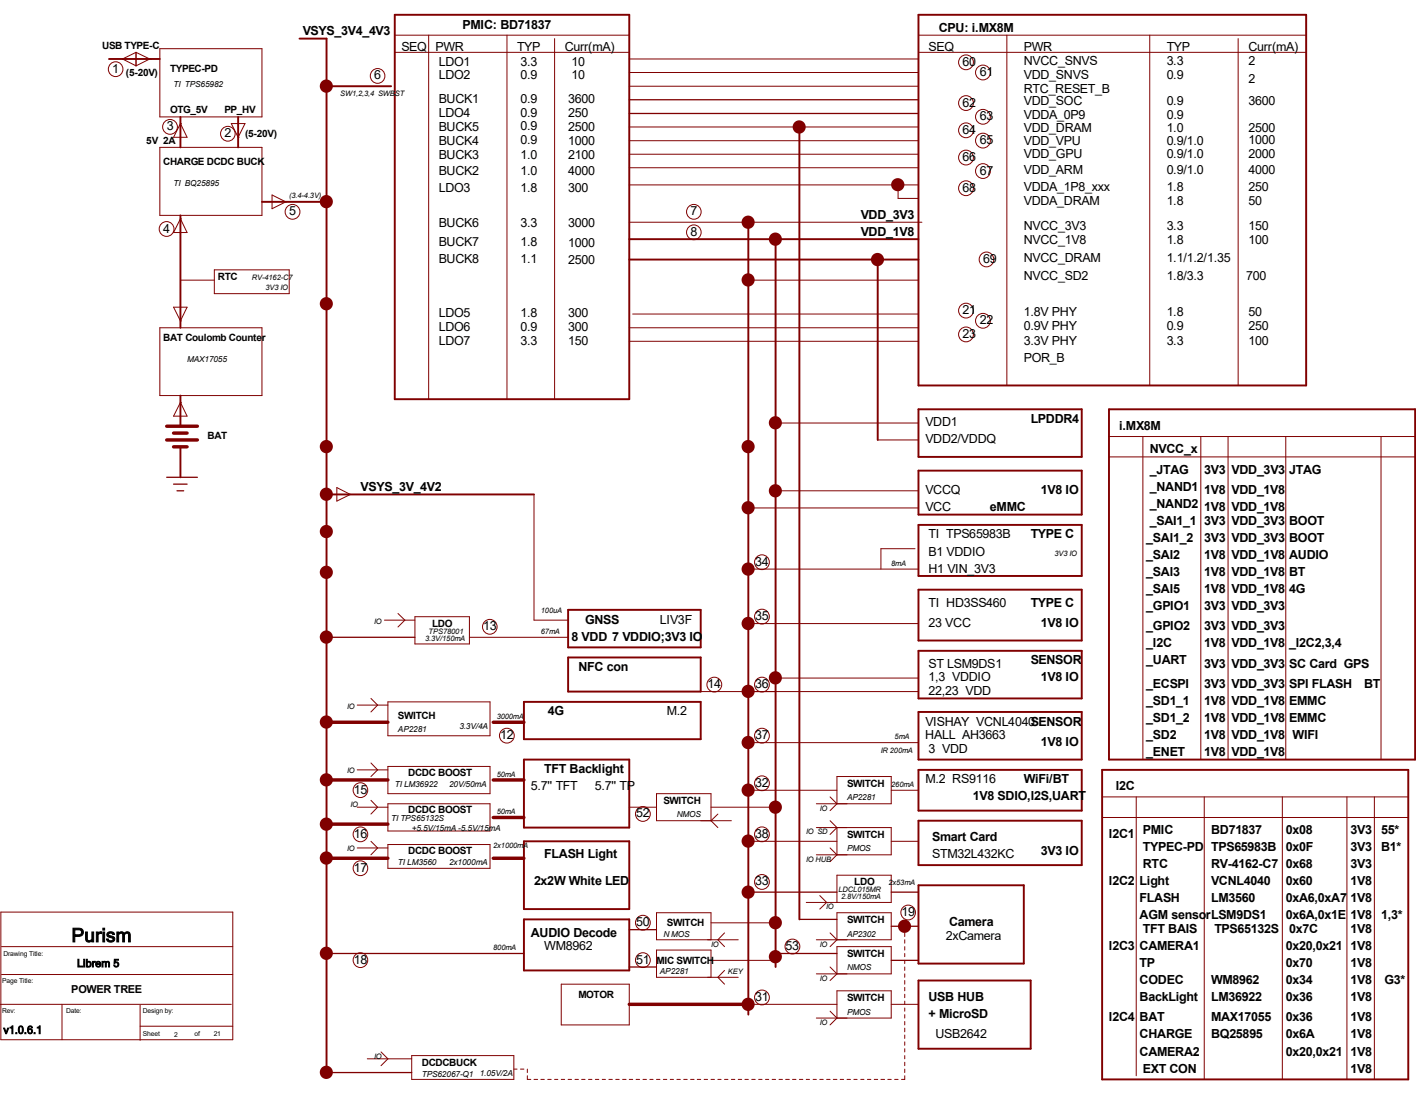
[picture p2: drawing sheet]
<svg xmlns="http://www.w3.org/2000/svg" width="279mm" height="216mm" viewBox="0 0 279 216" stroke-linecap="round" stroke-linejoin="round" font-family="sans-serif">
<g fill="none" stroke="#800000" stroke-width=".2">
<path d="M24.2 11.6h.1M24.2 11.6l2.6 1.4M26.8 10.3l2.7 1.3M26.8 10.3v2.7M26.8 10.3l-2.6 1.3M29.5 11.6h.1M29.5 11.6l-2.7 1.4M31.5 9.6h20.2v13.5h-20.2zM77.9 6.9h46.3M77.9 10.3h46.3M84.6 6.9v71.9M100 6.9v71.9"/>
<path d="M109.4 7.6v71.2M124.2 11.6h57M124.2 14.3h57M124.2 17h57M181.2 6.9h76.5M181.2 10.3h76.5M198.7 6.9v69.2M226.9 6.9v69.2M244.3 7.6v68.5M31.5 29.1h20.2v13.4h-20.2zM35.6 24.4h.1M35.6 24.4l1.3 2.7h-2.7z"/>
<path d="M45.6 24.4h2.7l-1.3 2.7zM47 27.1h.1M53.7 38.5l2.7 1.3-2.7 1.4zM56.4 39.8h.1M124.2 25.1h57M124.2 27.8h57M124.2 36.5h57M124.2 30.4h57M124.2 33.1h57M177.2 36.5v2.7h4M35.6 43.2h.1M35.6 55.3h6.7"/>
<path d="M35.6 43.2l1.3 2.7h-2.7zM42.3 53.3h14.8v4.7h-14.8zM124.2 43.9h57.7M147.7 55.3h33.5M31.5 64.7h20.2v13.4h-20.2zM34.2 60.6h2.7l-1.3 2.7zM35.6 79.4h.1M35.6 63.3h.1M35.6 79.4l1.3 2.7h-2.7zM124.2 64.7h57M124.2 67.4h57M124.8 62h56.4"/>
<path d="M66.5 96.2l2.6 1.4-2.6 1.3zM69.1 97.6h.1M105.4 97.6v24.8h6.7M153 83.5h28.2M153 96.9h28.2M173.2 86.8h8M218.8 86.1h60.4M218.8 90.2h60.4M225.5 86.1v63.8M236.9 86.1v63.8M242.3 86.1v63.8M253.7 86.1v63.8"/>
<path d="M272.5 86.1v63.8M147.7 100.2h33.5M147.7 112.3h33.5M180.6 108.3h-6.8v4M70.5 139.1h6M73.2 137.8l1.3 1.3-1.3 1.4M75.9 122.4h6M76.5 138.5h20.2v6.7h-20.2zM78.5 121.1l1.4 1.3-1.4 1.3M81.9 121.7h10.7v5.4h-10.7zM92.6 125.8h19.5M138.3 136.5h42.9"/>
<path d="M147.7 123.1h33.5M153 133.8h28.2M70.5 151.9h6M70.5 159.3h6M73.2 150.6l1.3 1.3-1.3 1.3M73.2 157.9l1.3 1.4-1.3 1.4M76.5 151.3h20.2v5.3h-20.2zM76.5 158.6h20.2v5.4h-20.2zM124.2 159.3h5.3M140.3 159.3h12.7M147.7 146.6h33.5M147.7 156h17.4"/>
<path d="M161.1 158.6h14.8v-5.4h-10.8v5.4M163.8 157.3l1.3 1.3M165.1 158.6l-1.3 1.4M175.9 156h5.3M217.5 157.3h60.4M224.2 157.3v55M237.6 157.3v55.7M253 157.3v55.7M265.8 157.3v55.7M271.2 157.3v55.7M70.5 167.3h6M73.2 166l1.3 1.3-1.3 1.4"/>
<path d="M76.5 166.7h20.2v4.7h-20.2zM140.3 162v-5.4h-10.8v5.4h14.8M140.3 162l1.3 1.3M141.6 160.7l-1.3 1.3M147.7 166h17.4M159.1 178.1h16.8v-5.4h-10.8v5.4M161.1 163.3h14.8v5.4h-14.8M161.8 176.7l1.3 1.4-1.3 1.3M163.8 167.3l1.3 1.4M163.8 162l1.3 1.3M165.1 163.3v5.4M165.1 168.7l-1.3 1.4"/>
<path d="M165.1 163.3l-1.3 1.4M175.9 166h5.3M217.5 161.3h60.4M0 198.2h45.6M.2 180h45.7v25.2h-45.7zM.3 192.3h45.6M.3 186.8h45.6M12.2 198.2v7M27.6 198.4v6.9M110.7 194.2h13.5v8.1h-13.5zM140.3 185.5v-5.4h-10.8v5.4h16.2M140.3 192.9v-5.4h-10.8v5.4h16.2"/>
<path d="M140.3 182.1h12.7M140.3 189.5h12.7M143 184.1l-1.4 1.4 1.4 1.3M143 191.5l-1.4 1.4 1.4 1.3M147.7 198.2h17.4M161.1 192.2h14.8v-5.4h-10.8v5.4M161.1 185.5h14.8v-5.4h-10.8v5.4M163.8 184.1l1.3 1.4M163.8 199.6l1.3 1.3M163.8 190.8l1.3 1.4M165.1 185.5l-1.3 1.3M165.1 192.2l-1.3 1.3"/>
<path d="M175.9 198.2h5.3M178.5 182.8v.7M178.5 184.1v.7M178.5 185.5v.6M178.5 186.8v.7M178.5 188.2v.6M178.5 189.5v.7M178.5 190.8v.7M178.5 192.2v.7M178.5 193.5v.7M178.5 194.9v.6M178.5 196.2v.7"/>
<path d="M178.5 197.6v.6M178.5 198.9v.7M27.6 202.5h18.3M72.5 209h8.7M75.2 207.6l1.3 1.4-1.3 1.3M81.2 208.3h20.2v4.7h-20.2zM101.4 211h.6M102.7 211h.7M104.1 211v.7M104.1 212.3v.7h.6M105.4 213h.7M106.7 213h.7"/>
<path d="M108.1 213h.7M109.4 213h.7M110.7 213h.7M112.1 213h.7M113.5 213h.6M114.8 213h.6M116.1 213h.7M117.5 213h.7M118.8 213h.7M120.1 213h.7M121.5 213h.7M122.9 213h.6"/>
<path d="M124.2 213h.6M125.5 213h.7M126.9 213h.7M128.2 213h.7M129.5 213h.7M130.9 213h.7M132.2 213h.7M133.6 213h.6M134.9 213h.7M136.3 213h.6M137.6 213h.7M138.9 213h.7"/>
<path d="M140.3 213h.7M141.6 213h.7M143 213h.6M144.3 213h.7M145.7 213h.6M147 213h.7M148.3 213h.7M149.7 213h.7M151 213h.7M152.4 213h.6M153.7 213h.7M155 213h.7"/>
<path d="M156.4 213h.7M157.7 213h.7M159.1 213h.6M160.4 213h.7M161.1 200.9h14.8v-5.4h-10.8v5.4M161.8 213h.6M163.1 213h.7M164.4 213h.7M165.1 200.9l-1.3 1.4M165.8 213h.7M167.1 213h.7M168.5 213h.6"/>
<path d="M169.8 213h.7M171.2 213h.6M172.5 213h.7M173.8 213h.7M175.2 213h.7M176.5 213h.7M178.5 212.3v.7h-.6M178.5 200.2v.7M178.5 201.6v.7M178.5 202.9v.7M178.5 204.3v.6M178.5 205.6v.7"/>
<path d="M178.5 207v.6M178.5 208.3v.7M178.5 209.6v.7M178.5 211v.7"/>
<circle cx="22.8" cy="13.6" r="1.45"/>
<circle cx="64.4" cy="17" r=".64"/>
<circle cx="74.5" cy="15" r="1.45"/>
<circle cx="190.6" cy="12.3" r="1.46"/>
<circle cx="194" cy="14.3" r="1.46"/>
<circle cx="33.5" cy="25" r="1.46"/>
<circle cx="44.9" cy="26.4" r="1.45"/>
<circle cx="190.6" cy="25.7" r="1.46"/>
<circle cx="190.6" cy="31.1" r="1.46"/>
<circle cx="190.6" cy="37.1" r="1.46"/>
<circle cx="190.6" cy="20.3" r="1.46"/>
<circle cx="194" cy="27.7" r="1.46"/>
<circle cx="194" cy="23.1" r="1.46"/>
<circle cx="194" cy="33.8" r="1.46"/>
<circle cx="32.9" cy="45.2" r="1.46"/>
<circle cx="57.7" cy="41.8" r="1.46"/>
<circle cx="136.9" cy="41.8" r="1.45"/>
<circle cx="136.9" cy="45.8" r="1.45"/>
<circle cx="194.6" cy="51.2" r="1.45"/>
<circle cx="190.6" cy="61.3" r="1.46"/>
<circle cx="190.6" cy="66" r="1.46"/>
<circle cx="194" cy="63.3" r="1.46"/>
<circle cx="147.6" cy="112.3" r=".64"/>
<circle cx="150.3" cy="111" r="1.46"/>
<circle cx="96.6" cy="123.7" r="1.45"/>
<circle cx="140.9" cy="135.1" r="1.46"/>
<circle cx="147.6" cy="123" r=".64"/>
<circle cx="150.3" cy="135.1" r="1.46"/>
<circle cx="150.3" cy="121.7" r="1.46"/>
<circle cx="71.1" cy="155.9" r="1.45"/>
<circle cx="100" cy="145.2" r="1.46"/>
<circle cx="150.3" cy="154.6" r="1.46"/>
<circle cx="150.3" cy="145.2" r="1.46"/>
<circle cx="71.1" cy="171.3" r="1.45"/>
<circle cx="71.1" cy="164.7" r="1.45"/>
<circle cx="126.9" cy="160.6" r="1.46"/>
<circle cx="150.3" cy="174.1" r="1.46"/>
<circle cx="150.3" cy="164.7" r="1.46"/>
<circle cx="71.1" cy="189.5" r="1.45"/>
<circle cx="126.9" cy="189.5" r="1.46"/>
<circle cx="126.9" cy="182.1" r="1.46"/>
<circle cx="150.3" cy="196.8" r="1.46"/>
<circle cx="156.4" cy="186.8" r="1.46"/>
<circle cx="179.2" cy="180.1" r="1.45"/>
</g>
<g fill="none" stroke="#800000" stroke-width=".38">
<path d="M21.5 11.6h10M59.1 7.6h5.3v204.1M64.4 17h12.8M77.9 2.9h46.3v75.9h-46.3zM181.2 2.9h76.5v73.2h-76.5zM35.6 23.1v6M47 23.1v6M51.7 39.8h12.7M157.7 25.1v156.3M35.6 42.5v22.2M124.2 47.2h57M124.2 51.2h57"/>
<path d="M147.7 43.9v156.3M153 47.2v143.6M173.2 51.9v34.9M35.6 78.1v6M35.6 88.2v6M64.4 97.6h41M181.2 80.8h32.2v9.4h-32.2zM181.2 92.9h32.2v8.7h-32.2zM218.8 80.8h60.4v69.1h-60.4zM181.2 103.6h32.2v10.1h-32.2zM181.2 116.4h32.2v10h-32.2zM103.4 138.5h34.9v7.4h-34.9z"/>
<path d="M112.1 120.4h26.2v7.4h-26.2zM112.1 129.8h26.2v6.7h-26.2zM181.2 128.4h32.2v9.4h-32.2zM103.4 149.9h20.8v13.4h-20.8zM181.2 140.5h32.2v9.4h-32.2zM181.2 151.9h32.2v8.1h-32.2zM217.5 151.9h60.4v61.1h-60.4zM103.4 166h20.8v13.4h-20.8zM181.2 162h32.2v8.7h-32.2zM181.2 174.7h20.8v15.5h-20.8zM103.4 181.4h20.8v10.1h-20.8zM181.2 193.5h22.2v13.5h-22.2z"/>
</g>
<g fill="none" stroke="#800000" stroke-width=".25">
<path d="M124.2 19.7h57M124.2 22.4h57M32.9 94.2h6M34.2 95.5h2.7M34.9 96.9h1.3M64.4 125.8h17.5M147.7 176.1h17.4M175.9 176.1h5.3M64.4 188.2h39M124.2 183.5h5.3M124.2 190.8h5.3M153 188.2h12.1"/>
<path d="M157.7 181.4h7.4M175.9 182.8h5.3M175.9 189.5h5.3M63.8 211.7h17.4"/>
</g>
<g fill="none" stroke="#800000" stroke-width=".68">
<path d="M32.9 84.1h6M32.9 86.8h6M34.2 85.5h2.7M34.2 88.2h2.7M64.4 142.5h12.1M64.4 153.9h12.1M97.3 142.5h6.1M97.3 153.9h6.1M64.4 169.4h12.1M64.4 162.6h12.1M97.3 169.4h6.1M97.3 161.3h6.1"/>
<path d="M124.2 198.2h23.5"/>
</g>
<g fill="none" stroke="#800000" stroke-width="1.3">
<circle cx="64.4" cy="17" r=".64"/>
<circle cx="64.4" cy="39.8" r=".64"/>
<circle cx="157.7" cy="25.1" r=".64"/>
<circle cx="177.2" cy="36.5" r=".65"/>
<circle cx="64.4" cy="59.9" r=".64"/>
<circle cx="147.6" cy="55.2" r=".64"/>
<circle cx="147.6" cy="43.9" r=".64"/>
<circle cx="153" cy="47.2" r=".64"/>
<circle cx="173.1" cy="51.2" r=".64"/>
<circle cx="64.4" cy="88.1" r=".64"/>
<circle cx="64.4" cy="97.5" r=".64"/>
<circle cx="147.6" cy="88.1" r=".64"/>
<circle cx="153" cy="83.4" r=".64"/>
<circle cx="153" cy="96.9" r=".64"/>
<circle cx="64.4" cy="104.9" r=".64"/>
<circle cx="64.4" cy="112.9" r=".64"/>
<circle cx="147.6" cy="112.3" r=".64"/>
<circle cx="147.6" cy="100.2" r=".64"/>
<circle cx="64.4" cy="125.7" r=".64"/>
<circle cx="147.6" cy="123" r=".64"/>
<circle cx="147.6" cy="136.4" r=".64"/>
<circle cx="153" cy="133.8" r=".64"/>
<circle cx="64.4" cy="153.9" r=".64"/>
<circle cx="64.4" cy="142.5" r=".64"/>
<circle cx="147.6" cy="146.5" r=".64"/>
<circle cx="147.6" cy="155.9" r=".64"/>
<circle cx="153" cy="159.3" r=".64"/>
<circle cx="64.4" cy="162.6" r=".64"/>
<circle cx="64.4" cy="169.3" r=".64"/>
<circle cx="147.6" cy="166" r=".64"/>
<circle cx="147.6" cy="176.1" r=".64"/>
<circle cx="64.4" cy="188.1" r=".64"/>
<circle cx="147.6" cy="198.2" r=".64"/>
<circle cx="153" cy="188.8" r=".64"/>
<circle cx="153" cy="182.1" r=".64"/>
<circle cx="178.5" cy="182.8" r=".64"/>
<circle cx="64.4" cy="211.6" r=".64"/>
</g>
<text font-size="3.8" x="14.1" y="185.9">Purism</text>
<g font-size="2.5">
<text x="91.3" y="5.6">PMIC: BD71837</text>
<text x="59.7" y="6.9">VSYS_3V4_4V3</text>
<text x="79.2" y="10.2">SEQ PWR</text>
<text x="102" y="10.2">TYP</text>
<text x="111.4" y="10.2">Curr(mA)</text>
<text x="183.2" y="10">SEQ</text>
<text x="185.3" y="6.3">CPU: i.MX8M</text>
<text x="202" y="10">PWR</text>
<text x="230.2" y="10">TYP</text>
<text x="246.3" y="10">Curr(mA)</text>
<text x="22.1" y="14.3">1</text>
<text x="73.8" y="15.7">6</text>
<text x="86.6" y="13">LDO1</text>
<text x="86.6" y="15.7">LDO2</text>
<text x="102.7" y="15.7">0.9</text>
<text x="102.7" y="13">3.3</text>
<text x="112.8" y="15.7">10</text>
<text x="112.8" y="13">10</text>
<text x="189.9" y="13">60</text>
<text x="193.3" y="15">61</text>
<text x="202" y="12.9">NVCC_SNVS</text>
<text x="202" y="15.5">VDD_SNVS</text>
<text x="230.2" y="12.9">3.3</text>
<text x="230.2" y="15.5">0.9</text>
<text x="246.3" y="12.9">2</text>
<text x="246.3" y="16.4">2</text>
<text x="86.6" y="20.4">BUCK1</text>
<text x="86.6" y="23.1">LDO4</text>
<text x="102.7" y="23">0.9</text>
<text x="102.7" y="20.4">0.9</text>
<text x="112.1" y="20.4">3600</text>
<text x="112.1" y="23.1">250</text>
<text x="189.9" y="21">62</text>
<text x="193.3" y="23.7">63</text>
<text x="202" y="18.4">RTC_RESET_B</text>
<text x="202" y="20.7">VDD_SOC</text>
<text x="202" y="23.4">VDDA_0P9</text>
<text x="230.2" y="20.7">0.9</text>
<text x="230.2" y="23.4">0.9</text>
<text x="246.3" y="20.7">3600</text>
<text x="32.9" y="25.7">3</text>
<text x="44.3" y="27.1">2</text>
<text x="86.6" y="25.9">BUCK5</text>
<text x="86.6" y="28.6">BUCK4</text>
<text x="102.7" y="28.4">0.9</text>
<text x="102.7" y="25.7">0.9</text>
<text x="112.1" y="28.6">1000</text>
<text x="112.1" y="25.9">2500</text>
<text x="189.9" y="26.4">64</text>
<text x="193.3" y="28.4">65</text>
<text x="202" y="28.6">VDD_VPU</text>
<text x="202" y="26.1">VDD_DRAM</text>
<text x="230.2" y="28.6">0.9/1.0</text>
<text x="230.2" y="26.1">1.0</text>
<text x="246.3" y="28.4">1000</text>
<text x="246.3" y="26.1">2500</text>
<text x="86.6" y="31.3">BUCK3</text>
<text x="86.6" y="34.6">BUCK2</text>
<text x="102.7" y="31.3">1.0</text>
<text x="102.7" y="34.6">1.0</text>
<text x="112.1" y="31.3">2100</text>
<text x="112.1" y="34.6">4000</text>
<text x="189.9" y="31.8">66</text>
<text x="193.3" y="34.5">67</text>
<text x="202" y="34.3">VDD_ARM</text>
<text x="202" y="31.1">VDD_GPU</text>
<text x="230.2" y="34.3">0.9/1.0</text>
<text x="230.2" y="31.1">0.9/1.0</text>
<text x="246.3" y="34.3">4000</text>
<text x="246.3" y="31.1">2000</text>
<text x="86.6" y="37.8">LDO3</text>
<text x="102.7" y="37.8">1.8</text>
<text x="112.1" y="37.8">300</text>
<text x="189.9" y="37.8">68</text>
<text x="202" y="37.7">VDDA_1P8_xxx</text>
<text x="202" y="40.5">VDDA_DRAM</text>
<text x="230.2" y="37.7">1.8</text>
<text x="230.2" y="40.5">1.8</text>
<text x="246.3" y="37.7">250</text>
<text x="246.3" y="40.5">50</text>
<text x="32.2" y="45.9">4</text>
<text x="57.1" y="42.5">5</text>
<text x="86.6" y="44.7">BUCK6</text>
<text x="102.7" y="44.7">3.3</text>
<text x="112.1" y="44.7">3000</text>
<text x="136.3" y="42.5">7</text>
<text x="136.3" y="46.5">8</text>
<text x="169.8" y="43.2">VDD_3V3</text>
<text x="169.8" y="46.5">VDD_1V8</text>
<text x="202" y="45.4">NVCC_3V3</text>
<text x="230.2" y="45.4">3.3</text>
<text x="246.3" y="45.4">150</text>
<text x="86.6" y="48.6">BUCK7</text>
<text x="86.6" y="51.9">BUCK8</text>
<text x="102.7" y="48.6">1.8</text>
<text x="102.7" y="51.9">1.1</text>
<text x="112.1" y="48.7">1000</text>
<text x="112.1" y="52.1">2500</text>
<text x="194" y="51.9">69</text>
<text x="202" y="48.2">NVCC_1V8</text>
<text x="202" y="51.7">NVCC_DRAM</text>
<text x="230.2" y="48.2">1.8</text>
<text x="230.2" y="51.7">1.1/1.2/1.35</text>
<text x="246.3" y="48.2">100</text>
<text x="202" y="55.2">NVCC_SD2</text>
<text x="230.2" y="55.2">1.8/3.3</text>
<text x="245.9" y="55.2">700</text>
<text x="86.6" y="62.7">LDO5</text>
<text x="86.6" y="65.3">LDO6</text>
<text x="102.7" y="62.7">1.8</text>
<text x="102.7" y="65.3">0.9</text>
<text x="112.1" y="62.7">300</text>
<text x="112.1" y="65.3">300</text>
<text x="189.9" y="62">21</text>
<text x="193.3" y="64">22</text>
<text x="202" y="62.3">1.8V PHY</text>
<text x="202" y="65.1">0.9V PHY</text>
<text x="230.2" y="62.3">1.8</text>
<text x="230.2" y="65.1">0.9</text>
<text x="246.3" y="62.3">50</text>
<text x="246.3" y="65.1">250</text>
<text x="86.6" y="68">LDO7</text>
<text x="102.7" y="68">3.3</text>
<text x="112.1" y="68">150</text>
<text x="189.9" y="66.7">23</text>
<text x="202" y="68">3.3V PHY</text>
<text x="202" y="71.4">POR_B</text>
<text x="230.2" y="68">3.3</text>
<text x="246.3" y="68">100</text>
<text x="203.4" y="83.5">LPDDR4</text>
<text x="182.6" y="84.1">VDD1</text>
<text x="182.6" y="87.5">VDD2/VDDQ</text>
<text x="220.8" y="84.8">i.MX8M</text>
<text x="226.9" y="89.5">NVCC_x</text>
<text x="226.9" y="93.5">_JTAG</text>
<text x="237.6" y="93.5">3V3</text>
<text x="243" y="93.5">VDD_3V3</text>
<text x="254.4" y="93.5">JTAG</text>
<text x="71.2" y="96.9">VSYS_3V_4V2</text>
<text x="182.6" y="97.6">VCCQ</text>
<text x="182.6" y="100.9">VCC</text>
<text x="195.3" y="100.9">eMMC</text>
<text x="205.4" y="97.6">1V8 IO</text>
<text x="226.9" y="96.9">_NAND1</text>
<text x="226.9" y="100.2">_NAND2</text>
<text x="237.6" y="97.6">1V8 VDD_1V8</text>
<text x="237.6" y="100.9">1V8 VDD_1V8</text>
<text x="183.2" y="106.3">TI TPS65983B</text>
<text x="203.4" y="106.3">TYPE C</text>
<text x="226.2" y="107">_SAI1_2</text>
<text x="226.9" y="103.6">_SAI1_1</text>
<text x="237.6" y="103.6">3V3 VDD_3V3</text>
<text x="237.6" y="107">3V3 VDD_3V3</text>
<text x="254.4" y="103.6">BOOT</text>
<text x="254.4" y="107">BOOT</text>
<text x="149" y="111.7">34</text>
<text x="183.2" y="109.6">B1 VDDIO</text>
<text x="183.2" y="113">H1 VIN_3V3</text>
<text x="226.2" y="110.3">_SAI2</text>
<text x="226.2" y="113.7">_SAI3</text>
<text x="237.6" y="110.3">1V8</text>
<text x="237.6" y="113.7">1V8 VDD_1V8</text>
<text x="243" y="110.3">VDD_1V8</text>
<text x="254.4" y="110.3">AUDIO</text>
<text x="254.4" y="113.7">BT</text>
<text x="183.2" y="119.7">TI HD3SS460</text>
<text x="203.4" y="119.7">TYPE C</text>
<text x="226.2" y="117">_SAI5</text>
<text x="237.6" y="117">1V8 VDD_1V8</text>
<text x="254.4" y="117">4G</text>
<text x="95.3" y="124.4">13</text>
<text x="115.4" y="123.1">GNSS</text>
<text x="130.2" y="123.1">LIV3F</text>
<text x="149" y="122.4">35</text>
<text x="183.2" y="123.7">23 VCC</text>
<text x="205.4" y="123.7">1V8 IO</text>
<text x="226.2" y="124.4">_GPIO2</text>
<text x="226.2" y="120.4">_GPIO1</text>
<text x="237.6" y="120.4">3V3 VDD_3V3</text>
<text x="237.6" y="124.4">3V3 VDD_3V3</text>
<text x="112.8" y="126.4">8 VDD 7 VDDIO;3V3 IO</text>
<text x="183.2" y="131.8">ST LSM9DS1</text>
<text x="203.4" y="131.1">SENSOR</text>
<text x="226.2" y="127.8">_I2C</text>
<text x="226.2" y="131.1">_UART</text>
<text x="237.6" y="127.8">1V8 VDD_1V8</text>
<text x="237.6" y="131.8">3V3 VDD_3V3 SC Card GPS</text>
<text x="254.4" y="127.8">_I2C2,3,4</text>
<text x="114.1" y="132.5">NFC con</text>
<text x="139.6" y="135.8">14</text>
<text x="149" y="135.8">36</text>
<text x="183.2" y="134.5">1,3 VDDIO</text>
<text x="183.2" y="137.2">22,23 VDD</text>
<text x="205.4" y="134.5">1V8 IO</text>
<text x="226.2" y="135.8">_ECSPI</text>
<text x="237.6" y="135.8">3V3 VDD_3V3</text>
<text x="254.4" y="135.8">SPI FLASH</text>
<text x="269.2" y="135.8">BT</text>
<text x="108.1" y="141.2">4G</text>
<text x="131.6" y="141.2">M.2</text>
<text x="182.6" y="143.2">VISHAY VCNL4040SENSOR</text>
<text x="226.2" y="139.1">_SD1_1</text>
<text x="226.2" y="142.5">_SD1_2</text>
<text x="237.6" y="139.1">1V8</text>
<text x="237.6" y="142.5">1V8</text>
<text x="243" y="139.1">VDD_1V8</text>
<text x="243" y="142.5">VDD_1V8</text>
<text x="254.4" y="139.1">EMMC</text>
<text x="254.4" y="142.5">EMMC</text>
<text x="98.7" y="145.9">12</text>
<text x="149" y="145.9">37</text>
<text x="182.6" y="145.9">HALL AH3663</text>
<text x="183.2" y="148.5">3 VDD</text>
<text x="205.4" y="147.2">1V8 IO</text>
<text x="226.2" y="145.9">_SD2</text>
<text x="226.2" y="149.2">_ENET</text>
<text x="237.6" y="145.9">1V8 VDD_1V8 WIFI</text>
<text x="237.6" y="149.2">1V8 VDD_1V8</text>
<text x="104.7" y="156">5.7'' TFT</text>
<text x="107.4" y="152.6">TFT Backlight</text>
<text x="117.4" y="156">5.7'' TP</text>
<text x="149" y="155.3">32</text>
<text x="182.6" y="154.6">M.2 RS9116</text>
<text x="202" y="154.6">WiFi/BT</text>
<text x="220.2" y="156">I2C</text>
<text x="69.8" y="156.6">15</text>
<text x="125.5" y="161.3">52</text>
<text x="192" y="157.9">1V8 SDIO,I2S,UART</text>
<text x="69.8" y="165.4">16</text>
<text x="149" y="165.4">38</text>
<text x="183.9" y="166">Smart Card</text>
<text x="218.8" y="165.4">I2C1</text>
<text x="225.5" y="164.7">PMIC</text>
<text x="239" y="164.7">BD71837</text>
<text x="253.7" y="164.7">0x08</text>
<text x="266.5" y="164.7">3V3</text>
<text x="272.5" y="164.7">55*</text>
<text x="69.8" y="172">17</text>
<text x="107.4" y="169.4">FLASH Light</text>
<text x="183.9" y="169.4">STM32L432KC</text>
<text x="205.4" y="168.7">3V3 IO</text>
<text x="225.5" y="168">TYPEC-PD TPS65983B</text>
<text x="225.5" y="171.4">RTC</text>
<text x="239" y="171.4">RV-4162-C7 0x68</text>
<text x="253.7" y="168">0x0F</text>
<text x="266.5" y="168">3V3</text>
<text x="266.5" y="171.4">3V3</text>
<text x="272.5" y="168">B1*</text>
<text x="105.4" y="174.7">2x2W White LED</text>
<text x="149" y="174.7">33</text>
<text x="218.8" y="174.7">I2C2</text>
<text x="224.9" y="174.7">Light</text>
<text x="224.9" y="178.1">FLASH</text>
<text x="239" y="178.1">LM3560</text>
<text x="239" y="174.7">VCNL4040</text>
<text x="253.7" y="174.7">0x60</text>
<text x="253.7" y="178.1">0xA6,0xA7</text>
<text x="266.5" y="178.1">1V8</text>
<text x="266.5" y="174.7">1V8</text>
<text x="104.7" y="184.8">AUDIO Decode</text>
<text x="125.5" y="182.8">50</text>
<text x="177.9" y="180.8">19</text>
<text x="186.6" y="185.5">2xCamera</text>
<text x="187.3" y="182.8">Camera</text>
<text x="224.9" y="181.4">AGM sensorLSM9DS1</text>
<text x="225.5" y="184.1">TFT BAIS</text>
<text x="239.6" y="184.1">TPS65132S</text>
<text x="253.7" y="181.4">0x6A,0x1E</text>
<text x="254.4" y="184.1">0x7C</text>
<text x="266.5" y="181.4">1V8</text>
<text x="266.5" y="184.1">1V8</text>
<text x="272.5" y="181.4">1,3*</text>
<text x="69.8" y="190.2">18</text>
<text x="107.4" y="187.5">WM8962</text>
<text x="125.5" y="190.2">51</text>
<text x="155" y="187.5">53</text>
<text x="218.8" y="187.5">I2C3</text>
<text x="224.9" y="187.5">CAMERA1</text>
<text x="224.9" y="190.8">TP</text>
<text x="253.7" y="187.5">0x20,0x21</text>
<text x="253.7" y="190.8">0x70</text>
<text x="266.5" y="187.5">1V8</text>
<text x="266.5" y="190.8">1V8</text>
<text x="149" y="197.6">31</text>
<text x="183.2" y="197.6">USB HUB</text>
<text x="224.9" y="197.6">BackLight</text>
<text x="224.9" y="194.2">CODEC</text>
<text x="239" y="194.2">WM8962</text>
<text x="239" y="197.6">LM36922</text>
<text x="253.7" y="194.2">0x34</text>
<text x="253.7" y="197.6">0x36</text>
<text x="266.5" y="194.2">1V8</text>
<text x="266.5" y="197.6">1V8</text>
<text x="273.2" y="194.2">G3*</text>
<text x="183.2" y="200.9">+ MicroSD</text>
<text x="218.8" y="201.6">I2C4</text>
<text x="224.9" y="201.6">BAT</text>
<text x="239" y="201.6">MAX17055</text>
<text x="253.7" y="201.6">0x36</text>
<text x="266.5" y="201.6">1V8</text>
<text x="184.6" y="204.9">USB2642</text>
<text x="224.9" y="204.9">CHARGE</text>
<text x="224.9" y="208.3">CAMERA2</text>
<text x="239" y="204.9">BQ25895</text>
<text x="253.7" y="208.3">0x20,0x21 1V8</text>
<text x="253.7" y="204.9">0x6A</text>
<text x="266.5" y="204.9">1V8</text>
<text x="225.5" y="211.7">EXT CON</text>
<text x="266.5" y="211.7">1V8</text>
</g>
<text font-size="2.2" x="14.1" y="196">POWER TREE</text>
<g font-size="2.1">
<text x="15.2" y="190.8">Librem 5</text>
<text x=".7" y="204">v1.0.6.1</text>
</g>
<g font-size="2">
<text x="20.2" y="9.6">USB TYPE-C</text>
<text x="24.8" y="15">(5-20V)</text>
<text x="33.6" y="14.2">TYPEC-PD</text>
<text x="33.6" y="22.4">OTG_5V</text>
<text x="44.3" y="22.4">PP_HV</text>
<text x="28.9" y="28.4">5V 2A</text>
<text x="48.3" y="27.1">(5-20V)</text>
<text x="32.2" y="32.5">CHARGE DCDC BUCK</text>
<text x="43" y="55.3">RTC</text>
<text x="32.2" y="67.4">BAT Coulomb Counter</text>
<text x="40.9" y="86.7">BAT</text>
<text x="85.3" y="123.7">LDO</text>
<text x="78.5" y="141.9">SWITCH</text>
<text x="80.6" y="153.1">DCDC BOOST</text>
<text x="167.1" y="155.3">SWITCH</text>
<text x="80.6" y="160.5">DCDC BOOST</text>
<text x="130.9" y="158.6">SWITCH</text>
<text x="167.1" y="165.4">SWITCH</text>
<text x="80.6" y="168.6">DCDC BOOST</text>
<text x="168.6" y="174.7">LDO</text>
<text x="131.6" y="182.8">SWITCH</text>
<text x="167.1" y="182.1">SWITCH</text>
<text x="129.5" y="190.2">MIC SWITCH</text>
<text x="167.1" y="188.8">SWITCH</text>
<text x="114.1" y="196.9">MOTOR</text>
<text x="167.1" y="197.6">SWITCH</text>
<text x="83.2" y="210.3">DCDCBUCK</text>
</g>
<g font-size="1.6">
<text x="34.2" y="17.1">TI TPS65982</text>
<text x="34.2" y="36.6">TI BQ25895</text>
<text x="36.9" y="71.5">MAX17055</text>
<text x="90.6" y="143.8">3.3V/4A</text>
<text x="78.5" y="144.5">AP2281</text>
<text x="77.9" y="155.3">TI LM36922</text>
<text x="88.6" y="155.3">20V/50mA</text>
<text x="77.2" y="162">TI TPS65132S</text>
<text x="133.5" y="161.3">NMOS</text>
<text x="167.1" y="157.9">AP2281</text>
<text x="81.2" y="164">+5.5V/15mA -5.5V/15mA</text>
<text x="78.5" y="170.7">TI LM3560</text>
<text x="88.6" y="170.7">2x1000mA</text>
<text x="167.1" y="168">PMOS</text>
<text x="130.9" y="185">N MOS</text>
<text x="167.1" y="184.8">AP2302</text>
<text x="167.1" y="191.5">NMOS</text>
<text x="130.2" y="192.2">AP2281</text>
<text x="167.1" y="200.2">PMOS</text>
<text x="83.2" y="212.5">TPS62067-Q1</text>
<text x="94.7" y="212.3">1.05V/2A</text>
</g>
<g font-size="1.5">
<text x="67.1" y="19">SW1,2,3,4 SWBST</text>
<text x="57.1" y="39.2">(3.4-4.3V)</text>
<text x="49.7" y="55.3">RV-4162-C7</text>
<text x="52.4" y="57.3">3V3 IO</text>
<text x="175.9" y="111.7">8mA</text>
<text x="208.1" y="109.6">3V3 IO</text>
<text x="73.8" y="123.1">IO</text>
<text x="84.6" y="125.1">TPS78001</text>
<text x="106.7" y="125.1">67mA</text>
<text x="106.7" y="121.1">100uA</text>
<text x="83.9" y="126.4">3.3V/150mA</text>
<text x="68.5" y="139.8">IO</text>
<text x="98" y="141.9">3000mA</text>
<text x="173.8" y="148.5">IR 200mA</text>
<text x="176.5" y="145.9">5mA</text>
<text x="68.5" y="152.6">IO</text>
<text x="98" y="153.2">50mA</text>
<text x="175.9" y="155.3">260mA</text>
<text x="69.1" y="159.3">IO</text>
<text x="98" y="160.7">50mA</text>
<text x="161.8" y="160">IO</text>
<text x="97.3" y="167.3">2x1000mA</text>
<text x="159.1" y="164.7">IO SD</text>
<text x="68.5" y="168">IO</text>
<text x="159.1" y="170.1">IO HUB</text>
<text x="163" y="179.4">IO</text>
<text x="165.4" y="176.1">LDCL015MR</text>
<text x="165.9" y="177.4">2.8V/150mA</text>
<text x="175.3" y="174.7">2x53mA</text>
<text x="97.3" y="187.5">800mA</text>
<text x="140.3" y="186.8">IO</text>
<text x="161.8" y="186.8">IO</text>
<text x="143.6" y="192.2">KEY</text>
<text x="161.8" y="193.5">IO</text>
<text x="161.8" y="202.3">IO</text>
<text x="73.8" y="209">IO</text>
</g>
<g font-size="1.3">
<text x=".7" y="188.7">Drawing Title:</text>
<text x=".4" y="193.9">Page Title:</text>
<text x=".4" y="200">Rev:</text>
<text x="13" y="200">Date:</text>
<text x="28.2" y="200">Design by:</text>
<text x="28.2" y="204.4">Sheet</text>
<text x="34.4" y="204.6">2</text>
<text x="38.4" y="204.4">of</text>
<text x="42.2" y="204.4">21</text>
</g>
</svg>
